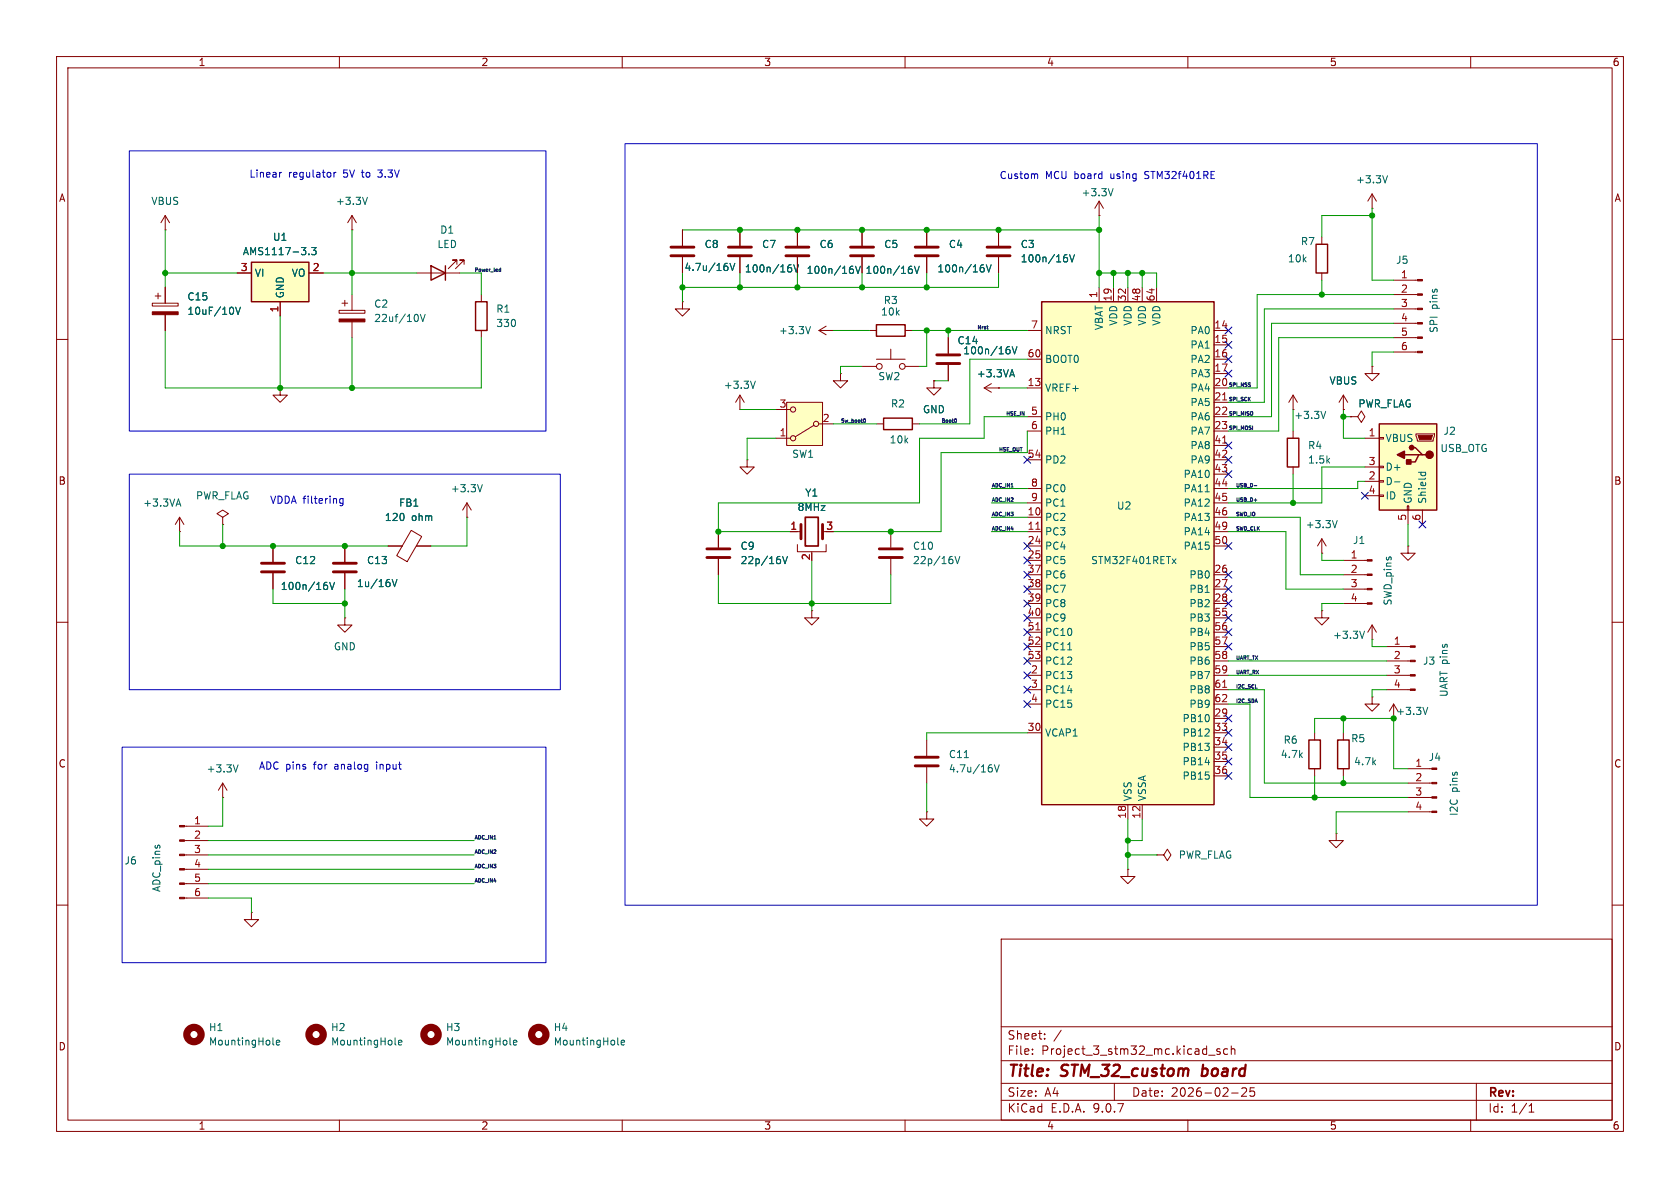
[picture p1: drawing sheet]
<svg xmlns="http://www.w3.org/2000/svg" width="297mm" height="210mm" viewBox="0 0 297 210" stroke-linecap="round" stroke-linejoin="round" font-family="sans-serif">
<g fill="none" stroke="#840000" stroke-width=".18">
<path d="M10 10h277v190h-277zM12 12h273v186h-273zM60 10v2M110 10v2M160 10v2M210 10v2M260 10v2M120.6 40.6v2.8M120.6 45.5v2.8M141 40.6v2.8M141 45.5v2.8M233.7 41.9v1.3"/>
<path d="M233.7 48.3v1.2M10 60h2M49.5 68.6v1.3h1.3l-1.3 1.2-1.2-1.2h1.2M49.5 68.6h.1M130.8 72.4h.1M130.8 69.9l-.8 1.2M130.8 69.9l.8 1.2M130.8 69.9v2.5M228.6 69.9l-.8 1.2M228.6 69.9l.8 1.2M228.6 69.9v2.5M285 60h2"/>
<path d="M31.7 94h.1M31.7 91.4l-.7 1.3M31.7 91.4l.8 1.3M31.7 91.4v2.6M39.4 91.4l1-.6-1-.6-1 .6 1 .6v1.3M39.4 92.7h.1M132.1 81.3v1.3h1.2l-1.2 1.2-1.3-1.2h1.3M132.1 81.3h.1M10 110h2M61 109.2v1.3h1.2l-1.2 1.3-1.3-1.3h1.3M61 109.2h.1M285 110h2"/>
<path d="M248.9 135.9h4.2M248.9 138.4h4.2M204.5 151.1h1.2l.7-1 .6 1-.6 1-.7-1M204.5 151.1h.1M248.9 141h4.2M248.9 143.5h4.2M10 160h2M177 166h108v32h-108zM285 160h2M60 198v2M110 198v2M160 198v2"/>
<path d="M177 194.5h108M177 191.5h108M177 187.5h108M177 181.5h108M182.5 186.3v.1M182.5 185.5v.1M184.7 183.6v.1M184.7 182.8v.1M187.6 182.1l-1.3 2M197 191.5v3M210 198v2M213.7 186.5h1.1"/>
<path d="M215.7 185.5l-.4-.1-.2 .2 .1 .2 .5 .2v.3h-.6M217 185.5l-.4-.1-.3 .3v.4l.2 .2h.5M217.7 185.5l.2-.1 .3 .1 .1 .9M217.7 184.9v1.5M217.7 193.2h1.2M219.5 192.4l.6-.1 .2 .1 .1 .3-.9 1.1h.9M221.7 192.3h-.7v.7l.2-.1h.5l.1 .3-.1 .5-.2 .1-.5-.1M260 198v2M261 191.5v6.5M270.3 196.6h.9M270.3 195.5l.4-.4v1.5"/>
</g>
<path d="M212.5 190.1l.1 .1M212.7 188.2l-.3 2" fill="none" stroke="#840000" stroke-width=".4"/>
<path d="M128.6 47.1l.1 .2-.1 .5M129.1 46.6l.4 1.2 .4-1.2M150.5 47.1h.3M150.6 47.5l.3 .3v.3l-.3 .2M151.3 47.1l.4 1.2 .4-1.2M133.5 67.4l-.4 1.3M234.4 72.7l-.5 1.3M31.2 89.1h.6M31.5 88.2l.5 1.3M69.8 184.5l.2 .2M70.4 184.3l.6-.1v-.3h-.4l-.2 .2 .1 .6h.5" fill="none" stroke="#006464" stroke-width=".18"/>
<path d="M118.6 43.7h4.1M118.6 45.2h4.1M138.9 43.7h4.1M138.9 45.2h4.1" fill="none" stroke="#840000" stroke-width=".51"/>
<path d="M232.7 43.2h2v5.1h-2z" fill="none" stroke="#840000" stroke-width=".25"/>
<g fill="#840000" stroke="#840000" stroke-width=".18">
<path d="M253.1 135.8h.9v.2h-.9z"/>
<path d="M253.1 138.3h.9v.3h-.9z"/>
<path d="M253.1 140.8h.9v.3h-.9z"/>
<path d="M253.1 143.4h.9v.2h-.9z"/>
</g>
<circle cx="55.9" cy="182.9" r="1.27" fill="none" stroke="#840000" stroke-width="1.3"/>
<path d="M184.1 53.3h30.5v88.9h-30.5z" fill="#ffffc2"/>
<path d="M184.1 53.3h30.5v88.9h-30.5zM231.4 130.8h2v5.1h-2zM236.5 130.8h2v5.1h-2z" fill="none" stroke="#840000" stroke-width=".25"/>
<g fill="none" stroke="#840000" stroke-width=".18">
<path d="M26.9 53.6h4.6v.5h-4.6zM27.4 52.3h1M27.9 51.8v1M29.2 50.8v2.8M29.2 55.6v2.8M181.6 58.4h2.5M194.3 50.8v2.5M196.8 50.8v2.5M199.4 50.8v2.5M201.9 50.8v2.5M204.5 50.8v2.5M214.6 58.4h2.6"/>
<path d="M181.6 63.5h2.5M181.6 68.6h2.5M181.6 73.7h2.5M181.6 76.2h2.5M214.6 63.5h2.6M214.6 68.6h2.6M214.6 73.7h2.6M214.6 76.2h2.6M214.6 61h2.6M214.6 66h2.6M214.6 71.1h2.6M214.6 78.7h2.6"/>
<path d="M181.6 81.3h2.5M181.6 86.4h2.5M181.6 88.9h2.5M181.6 91.4h2.5M181.6 94h2.5M181.6 96.5h2.5M181.6 99.1h2.5M214.6 81.3h2.6M214.6 86.4h2.6M214.6 88.9h2.6M214.6 91.4h2.6M214.6 94h2.6"/>
<path d="M214.6 96.5h2.6M214.6 83.8h2.6M181.6 101.6h2.5M181.6 104.1h2.5M181.6 106.7h2.5M181.6 109.2h2.5M181.6 111.8h2.5M181.6 114.3h2.5M181.6 116.8h2.5M181.6 119.4h2.5M214.6 101.6h2.6M214.6 104.1h2.6"/>
<path d="M214.6 106.7h2.6M214.6 109.2h2.6M214.6 111.8h2.6M214.6 114.3h2.6M214.6 116.8h2.6M214.6 119.4h2.6M181.6 121.9h2.5M181.6 124.5h2.5M181.6 129.5h2.5M214.6 121.9h2.6M214.6 124.5h2.6M214.6 129.5h2.6"/>
<path d="M214.6 127h2.6M214.6 132.1h2.6M214.6 134.6h2.6M214.6 137.2h2.6M232.4 129.5v1.3M232.4 135.9v1.3M237.5 129.5v1.3M237.5 135.9v1.3M246.4 124.5l-.8 1.2M246.4 124.5l.7 1.2M246.4 124.5v2.5M199.4 142.2v2.6"/>
<path d="M201.9 142.2v2.6M236.2 147.3v1.3h1.3l-1.3 1.3-1.3-1.3h1.3M236.2 147.3h.1"/>
</g>
<path d="M216.1 70.7h.8M216.1 78.3h.8M183.1 93.6h.7M183.1 111.3h.7M216.1 121.5h.8" fill="none" stroke="#a90000" stroke-width=".18"/>
<path d="M41.2 54.5v.8M41.7 54.3l.4 1.3 .4-1.3M207.2 98.8l.7 .8M207.9 98.8l-.7 .8M213.1 86.9h.7M188.7 114.9h.8M252.4 125l-.4 1.3" fill="none" stroke="#006464" stroke-width=".18"/>
<path d="M26.9 55.1h4.6v.5h-4.6z" fill="#840000" stroke="#840000" stroke-width=".18"/>
<path d="M44.4 46.4h10.2v6.9h-10.2z" fill="#ffffc2"/>
<path d="M44.4 46.4h10.2v6.9h-10.2zM76.2 47l2.5 1.3-2.5 1.2zM78.7 47v2.5M84.1 53.3h2v5.1h-2zM154.9 57.4h5.1v2h-5.1zM227.6 77.5h2v5.1h-2z" fill="none" stroke="#840000" stroke-width=".25"/>
<g fill="none" stroke="#840000" stroke-width=".18">
<path d="M29.2 38.1l-.8 1.3M29.2 38.1l.8 1.3M29.2 38.1v2.5M62.2 38.1l-.7 1.3M62.2 38.1l.8 1.3M62.2 38.1v2.5M194.3 38.1h.1M194.3 35.6l-.8 1.2M194.3 35.6l.8 1.2M194.3 35.6v2.5M242.6 36.8h.1M242.6 34.3v2.5"/>
<path d="M242.6 34.3l-.8 1.3M242.6 34.3l.7 1.3M29.2 40.6h.1M41.9 48.3h2.5M49.5 53.3v2.6M54.6 48.3h2.5M59.9 54.9h4.6v.5h-4.6zM60.5 53.6h1M61 53.1v1M62.2 40.6h.1M62.2 52.1v2.8M62.2 56.9v2.8"/>
<path d="M73.7 48.3h7.6M80.8 46.7v-.7h-.8h.8l-1.6 1.5M82 46.7v-.7h-.7h.7l-1.5 1.5M85.1 52.1v1.2M85.1 58.4v1.3M120.6 53.3v1.3h1.3l-1.3 1.3-1.2-1.3h1.2M120.6 53.3h.1M130.8 40.6v2.8M130.8 45.5v2.8M144.8 58.4h2.5M144.8 58.4l1.2 .8M146 57.7l-1.2 .7"/>
<path d="M147.3 58.4h.1M152.4 40.6v2.8M152.4 45.5v2.8M153.7 58.4h1.2M160 58.4h1.3M163.8 40.6v2.8M163.8 45.5v2.8M167.6 59.7v2.8M176.5 40.6v2.8M176.5 45.5v2.8M246.4 49.5h4.2M246.4 52.1h4.2"/>
<path d="M246.4 54.6h4.2M246.4 57.2h4.2M246.4 59.7h4.2M148.6 66v1.3h1.3l-1.3 1.3-1.3-1.3h1.3M148.6 66h.1M152.4 64.8h2.5M154.9 63.5h5.1M157.5 61.7v1.8M160 64.8h2.6M165.1 67.3v1.3h1.3l-1.3 1.3-1.3-1.3h1.3M165.1 67.3h.1M167.6 64.5v2.8"/>
<path d="M174 68.6l1.3 .7M174 68.6h2.5M175.3 67.8l-1.3 .8M176.5 68.6h.1M228.6 76.2v1.3M237.5 72.4h.1M237.5 69.9l-.8 1.2M237.5 69.9l.8 1.2M237.5 69.9v2.5M238.8 73.7h1.2l.7-1.1 .6 1.1-.6 1-.7-1M238.8 73.7h.1M242.6 64.8v1.2h1.2l-1.2 1.3-1.3-1.3h1.3"/>
<path d="M242.6 64.8h.1M246.4 62.2h4.2M48.3 96.5v2.8M61 96.5v2.8M68.6 96.5h2.5M72.7 93.8l1.8 1-2.5 4.5-1.9-1.1zM73.6 96.5h2.6M82.5 91.4h.1M82.5 88.9l-.7 1.3M82.5 88.9l.8 1.3M82.5 88.9v2.5M127 94v2.8"/>
<path d="M127 98.8v2.8M139.7 94h1.9M141 96.3v1.2h5v-1.2M143.5 97.5v.3M145.4 94h.6M157.5 94v2.8M157.5 98.8v2.8M228.6 82.6v1.2M233.7 97.8h.1M233.7 95.3l-.8 1.2M233.7 95.3l.7 1.2M233.7 95.3v2.5"/>
<path d="M237.5 99.1h4.2M248.9 96.5v1.3h1.3l-1.3 1.3-1.3-1.3h1.3M248.9 96.5h.1M48.3 101.3v2.8M61 101.3v2.8M143.5 108v1.2h1.3l-1.3 1.3-1.3-1.3h1.3M143.5 108h.1M233.7 108v1.2h1.2l-1.2 1.3-1.3-1.3h1.3M233.7 108h.1M237.5 101.6h4.2M237.5 104.1h4.2M237.5 106.7h4.2"/>
<path d="M242.6 113h.1M242.6 110.5l-.8 1.3M242.6 110.5l.7 1.3M242.6 110.5v2.5M245.1 114.3h4.2M245.1 116.8h4.2M245.1 119.4h4.2M39.4 138.4l-.8 1.3M39.4 138.4l.7 1.3M39.4 138.4v2.6M163.8 130.8v2.8M163.8 135.6v2.8"/>
<path d="M242.6 123.2v1.3h1.2l-1.2 1.2-1.3-1.2h1.3M242.6 123.2h.1M245.1 121.9h4.2M32.6 146.1h4.2M32.6 148.6h4.2M32.6 151.1h4.2M32.6 153.7h4.2M32.6 156.2h4.2M32.6 158.8h4.2M39.4 141h.1M163.8 143.5v1.3h1.3l-1.3 1.3-1.2-1.3h1.2M163.8 143.5h.1"/>
<path d="M199.4 153.7v1.2h1.3l-1.3 1.3-1.3-1.3h1.3M199.4 153.7h.1M44.4 161.3v1.3h1.3l-1.3 1.2-1.2-1.2h1.2M44.4 161.3h.1"/>
<circle cx="155.4" cy="64.8" r=".51"/>
<circle cx="159.5" cy="64.8" r=".51"/>
</g>
<g fill="none" stroke="#006464" stroke-width=".18">
<path d="M65 34.9l-.5 1.2M196.8 33.3l-.4 1.3M245.3 31.1l-.4 1.2M54.6 44.9v.1M55.1 43.8h.8l-.4 .4 .3 .2v.5l-.2 .1-.5-.1M73.7 55.6a.79 .79 0 0 1 0 1.2M74.3 55.6l.4 1.2 .5-1.2M139.6 46.8h.2M139.7 47.3l.3 .2v.3l-.3 .3M140.3 46.8l.5 1.3 .4-1.3M143.3 57.7l-.4 1.3M160.9 47.1h.3"/>
<path d="M161.1 47.5l.2 .3v.3l-.2 .2M161.7 47.1l.4 1.2 .4-1.2M173.6 46.8h.3M173.8 47.3l.2 .2v.3l-.2 .3M174.4 46.8l.4 1.3 .4-1.3M188.4 45h.2M188.5 45.5l.2 .3v.3l-.2 .2M189.1 45l.4 1.3 .4-1.3M178.2 61.3h.3M178.3 61.8l.3 .2v.3l-.3 .3M178.6 66.3h.6M178.9 65.3l.4 1.3"/>
<path d="M178.9 61.3l.5 1.3 .4-1.3M85.3 85.7l-.5 1.2M137.9 99v.5M138.4 98.4l.4 1.2 .4-1.2M168.4 99v.5M168.8 98.4l.5 1.2 .4-1.2M236.4 92l-.4 1.3M57.6 102.9h.2M57.7 103.4l.2 .3v.3l-.2 .2M58.3 102.9l.4 1.3 .4-1.3M69.3 102.4l.5 1.3 .4-1.3M241.2 111.6l-.4 1.2"/>
<path d="M42.1 135.2l-.4 1.3M170.5 133.9h.7M175.3 135.7l.1 .2-.1 .5M175.8 135.2l.4 1.3 .4-1.3M48.2 184.5l.2 .2M48.9 184.3l.6-.1-.1-.3h-.4l-.1 .2v.6h.5M90.2 184.5l.1 .2M90.8 184.3l.6-.1-.1-.3h-.4l-.1 .2v.6h.5M109.2 184.5l.2 .2M109.8 184.3l.6-.1v-.3h-.4l-.2 .2 .1 .6h.5"/>
</g>
<g fill="#840000" stroke="#840000" stroke-width=".18">
<path d="M249.3 114.2h.9v.2h-.9z"/>
<path d="M249.3 116.7h.9v.3h-.9z"/>
<path d="M249.3 119.3h.9v.2h-.9z"/>
<path d="M249.3 121.8h.9v.2h-.9z"/>
<path d="M31.7 145.9h.9v.3h-.9z"/>
<path d="M31.7 148.5h.9v.2h-.9z"/>
<path d="M31.7 151h.9v.3h-.9z"/>
<path d="M31.7 153.5h.9v.3h-.9z"/>
<path d="M31.7 156.1h.9v.2h-.9z"/>
<path d="M31.7 158.6h.9v.3h-.9z"/>
<path d="M59.9 56.4h4.6v.5h-4.6z"/>
<path d="M241.7 98.9h.9v.3h-.9z"/>
<path d="M241.7 101.5h.9v.2h-.9z"/>
<path d="M241.7 104h.9v.3h-.9z"/>
<path d="M241.7 106.6h.9v.2h-.9z"/>
<path d="M250.6 49.4h.9v.3h-.9z"/>
<path d="M250.6 51.9h.9v.3h-.9z"/>
<path d="M250.6 54.5h.9v.2h-.9z"/>
<path d="M250.6 57h.9v.3h-.9z"/>
<path d="M250.6 59.6h.9v.2h-.9z"/>
<path d="M250.6 62.1h.9v.3h-.9z"/>
</g>
<g fill="none" stroke="#840000" stroke-width=".51">
<path d="M128.8 43.7h4M128.8 45.2h4M150.4 43.7h4M150.4 45.2h4M161.8 43.7h4.1M161.8 45.2h4.1M174.5 43.7h4.1M174.5 45.2h4.1M165.6 62.7h4.1M165.6 64.3h4.1M46.2 99.6h4.1M58.9 99.6h4.1"/>
<path d="M125 97h4M125 98.6h4M141.6 92.7v2.6M145.4 92.7v2.6M155.4 97h4.1M155.4 98.6h4.1M46.2 101.1h4.1M58.9 101.1h4.1M161.8 133.9h4.1M161.8 135.4h4.1"/>
</g>
<g fill="none" stroke="#840000" stroke-width="1.3">
<circle cx="34.3" cy="182.9" r="1.27"/>
<circle cx="76.2" cy="182.9" r="1.27"/>
<circle cx="95.2" cy="182.9" r="1.27"/>
</g>
<path d="M142.4 91.4h2.3v5.1h-2.3z" fill="none" stroke="#840000" stroke-width=".3"/>
<path d="M243.8 74.9h10.2v15.3h-10.2z" fill="#ffffc2"/>
<path d="M243.8 74.9h10.2v15.3h-10.2zM249.6 79.1h.6l1.3 1.3h.6M248.3 80.4h2.5M251.5 80.4h-.7l-.6 1.3h-1.3" fill="none" stroke="#840000" stroke-width=".25"/>
<path d="M241.3 77.5h2.5M243.8 77.3h.8v.3h-.8zM250.3 76.7h3.3v.3l-.2 1h-2.8zM241.3 82.6h2.5M241.3 85.1h2.5M241.3 87.6h2.5M243.8 82.4h.8v.3h-.8zM243.8 85h.8v.2h-.8zM243.8 87.5h.8v.3h-.8zM248.8 89.4h.2v.8h-.2zM248.9 90.2v2.5M251.5 90.2v2.5" fill="none" stroke="#840000" stroke-width=".18"/>
<path d="M250.7 77h2.5l-.2 .7h-2z" fill="#840000" stroke="#840000" stroke-width=".18"/>
<g fill="#840000" stroke="#840000" stroke-width=".25">
<path d="M248.7 81.3h.7v.7h-.7z"/>
<path d="M247 80.4l1.3-.6v1.2z"/>
<circle cx="252.7" cy="80.4" r=".63"/>
<circle cx="249.6" cy="79.1" r=".38"/>
</g>
<path d="M246.5 85.2h1M250.8 83.5h1.2M251.3 83.5l-.1 .4M252 83.5v.4" fill="none" stroke="#006464" stroke-width=".18"/>
<path d="M139.1 71.1h6.3v7.6h-6.3z" fill="#ffffc2"/>
<g fill="none" stroke="#840000" stroke-width=".18">
<path d="M29.2 50.8v2.8M29.2 55.6v2.8M41.9 48.3h2.5M49.5 53.3v2.6M54.6 48.3h2.5M120.6 40.6v2.8M120.6 45.5v2.8M130.8 40.6v2.8M130.8 45.5v2.8M141 40.6v2.8M141 45.5v2.8M152.4 40.6v2.8"/>
<path d="M152.4 45.5v2.8M163.8 40.6v2.8M163.8 45.5v2.8M167.6 59.7v2.8M176.5 40.6v2.8M176.5 45.5v2.8M137.2 77.5h2.5M137.2 72.4h2.5M139.1 71.1h6.3v7.6h-6.3zM143.9 75.2l-3.3 2M144.8 74.9h2.5M154.9 74.9h1.3"/>
<path d="M161.3 74.9h1.3M165.1 67.3h.1M167.6 64.5v2.8M176.5 68.6h.1M237.5 72.4h.1M238.8 73.7h.1M48.3 96.5v2.8M61 96.5v2.8M68.6 96.5h2.5M73.7 96.5h2.5M127 94v2.8M127 98.8v2.8"/>
<path d="M139.7 94h1.3M48.3 101.3v2.8M61 101.3v2.8"/>
<circle cx="140.2" cy="77.5" r=".46"/>
<circle cx="140.2" cy="72.4" r=".46"/>
<circle cx="144.3" cy="74.9" r=".46"/>
</g>
<path d="M156.2 73.9h5.1v2h-5.1z" fill="none" stroke="#840000" stroke-width=".25"/>
<path d="M88.2 47.9l.1 .1M88.3 48h.2M88.5 47.4v.6M88.5 47.6h-.3M174.5 57.7h.2M174.6 58.1l.1 .1M152.7 74.1l.1-.1a.31 .31 0 0 1 .2 .4 .31 .31 0 0 1-.3 .2M168.9 74l.2 .3-.2 .4M221.7 88.4h.5M221.7 85.9h.5" fill="none" stroke="#0f0f0f" stroke-width=".18"/>
<g fill="none" stroke="#009600" stroke-width=".18">
<path d="M194.3 38.1v12.7M242.6 38.1h-8.9v3.8M242.6 36.8v12.7h3.8M29.2 48.3h12.7M29.2 58.4v10.2h55.9v-8.9M29.2 40.6v10.2M49.5 55.9v12.7M57.1 48.3h16.6M62.2 40.6v11.5M62.2 59.7v8.9M81.3 48.3h3.8v3.8M120.6 40.6h73.7"/>
<path d="M120.6 48.3v5M130.8 48.3v2.5M141 48.3v2.5M147.3 58.4h6.4M152.4 48.3v2.5M161.3 58.4h20.3M163.8 48.3v2.5M163.8 58.4v6.4h-1.2M167.6 58.4v1.3M176.5 48.3v2.5h-55.9M194.3 48.3h10.2v2.5M196.8 48.3v2.5"/>
<path d="M199.4 48.3v2.5M201.9 48.3v2.5M233.7 49.5v2.6M246.4 52.1h-24.2v16.5h-5M246.4 57.2h-21.6v16.5h-7.6M246.4 59.7h-20.3v16.5h-8.9M246.4 54.6h-22.9v16.5h-6.3M130.8 72.4h6.4M137.2 77.5h-5.1v3.8M147.3 74.9h7.6M152.4 64.8h-3.8v1.2M165.1 67.3h2.5"/>
<path d="M176.5 68.6h5.1M181.6 73.7h-7.6v3.8h-11.4v11.4h-35.6v5.1h12.7M181.6 76.2v3.8h-15.2v14h-19.1M181.6 63.5h-10.2v11.4h-8.8M228.6 72.4v3.8M237.5 73.7h1.3M237.5 72.4v5.1h3.8M246.4 62.2h-3.8v2.6M31.7 94v2.5h36.9M39.4 92.7v3.8M82.5 91.4v5.1h-6.3M143.5 99.1v8.9"/>
<path d="M175.3 94h6.3M175.3 88.9h6.3M175.3 86.4h6.3M175.3 91.4h6.3M217.2 94h10.1v10.1h10.2M217.2 91.4h12.7v10.2h7.6M228.6 83.8v5.1M233.7 97.8v1.3h3.8M241.3 82.6h-7.6v6.3h-16.5M241.3 85.1h-1.3v1.3h-22.8M248.9 92.7v3.8M48.3 104.1v2.6h12.7"/>
<path d="M61 104.1v5.1M127 101.6v5.1h30.5v-5.1M217.2 119.4h27.9M217.2 116.8h27.9M237.5 106.7h-3.8v1.3M242.6 113v1.3h2.5M163.8 138.4v5.1M181.6 129.5h-17.8v1.3M217.2 124.5h3.8v16.5h27.9M217.2 121.9h6.3v16.5h25.4M232.4 129.5v-2.5h14v8.9h2.5M232.4 137.2v3.8"/>
<path d="M237.5 127v2.5M237.5 137.2v1.2M245.1 121.9h-2.5v1.3M36.8 151.1h47M36.8 148.6h47M36.8 153.7h47M36.8 158.8h7.6v2.5M36.8 156.2h47M39.4 141v5.1h-2.6M199.4 144.8v8.9M199.4 151.1h5.1M201.9 144.8v3.8h-2.5"/>
<path d="M248.9 143.5h-12.7v3.8"/>
</g>
<g fill="none" stroke="#000084" stroke-width=".18">
<path d="M216.6 57.8l1.2 1.2M217.8 57.8l-1.2 1.2M216.6 65.4l1.2 1.2M216.6 60.4l1.2 1.2M216.6 78.1l1.2 1.2M216.6 62.9l1.2 1.2M217.8 65.4l-1.2 1.2M217.8 60.4l-1.2 1.2M217.8 78.1l-1.2 1.2M217.8 62.9l-1.2 1.2M181 80.7l1.2 1.2M181 98.5l1.2 1.2"/>
<path d="M181 95.9l1.2 1.2M182.2 95.9l-1.2 1.2M182.2 80.7l-1.2 1.2M182.2 98.5l-1.2 1.2M216.6 80.7l1.2 1.2M216.6 83.2l1.2 1.2M216.6 95.9l1.2 1.2M217.8 80.7l-1.2 1.2M217.8 83.2l-1.2 1.2M217.8 95.9l-1.2 1.2M240.7 87l1.2 1.2M241.9 87l-1.2 1.2"/>
<path d="M250.9 92.1l1.2 1.2M252.1 92.1l-1.2 1.2M181 113.7l1.2 1.2M181 111.2l1.2 1.2M181 108.6l1.2 1.2M181 118.8l1.2 1.2M181 106.1l1.2 1.2M181 101l1.2 1.2M181 116.2l1.2 1.2M181 103.5l1.2 1.2M182.2 116.2l-1.2 1.2M182.2 113.7l-1.2 1.2"/>
<path d="M182.2 111.2l-1.2 1.2M182.2 108.6l-1.2 1.2M182.2 118.8l-1.2 1.2M182.2 106.1l-1.2 1.2M182.2 101l-1.2 1.2M182.2 103.5l-1.2 1.2M216.6 113.7l1.2 1.2M216.6 111.2l1.2 1.2M216.6 101l1.2 1.2M216.6 108.6l1.2 1.2M216.6 103.5l1.2 1.2M216.6 106.1l1.2 1.2"/>
<path d="M217.8 113.7l-1.2 1.2M217.8 111.2l-1.2 1.2M217.8 101l-1.2 1.2M217.8 108.6l-1.2 1.2M217.8 103.5l-1.2 1.2M217.8 106.1l-1.2 1.2M181 121.3l1.2 1.2M181 123.9l1.2 1.2M182.2 121.3l-1.2 1.2M182.2 123.9l-1.2 1.2M216.6 134l1.2 1.2M216.6 136.6l1.2 1.2"/>
<path d="M216.6 131.5l1.2 1.2M216.6 128.9l1.2 1.2M216.6 126.4l1.2 1.2M217.8 126.4l-1.2 1.2M217.8 134l-1.2 1.2M217.8 136.6l-1.2 1.2M217.8 131.5l-1.2 1.2M217.8 128.9l-1.2 1.2"/>
</g>
<path d="M22.9 26.7h73.6v49.5h-73.6zM49.8 30.5l-.3 .1M59 30.5v.8M59.4 30.5l-.4 .2M110.5 25.4h161.3v134.6h-161.3zM183.1 30.7l.3 .2v.7M22.9 83.8h76.2v38.1h-76.2zM60.6 88.1v1.1l-.2 .2-.3-.1M60.6 88.2l-.3-.1-.3 .3 .2 .5h.4M21.6 132.1h74.9v38.1h-74.9z" fill="none" stroke="#0000c2" stroke-width=".18"/>
<g fill="none" stroke="#006464" stroke-width=".18">
<path d="M41.2 54.5v.8M41.7 54.3l.4 1.3 .4-1.3M54.6 44.9v.1M55.1 43.8h.8l-.4 .4 .3 .2v.5l-.2 .1-.5-.1M128.6 47.1l.1 .2-.1 .5M129.1 46.6l.4 1.2 .4-1.2M139.6 46.8h.2M139.7 47.3l.3 .2v.3l-.3 .3M140.3 46.8l.5 1.3 .4-1.3M150.5 47.1h.3M150.6 47.5l.3 .3v.3l-.3 .2M151.3 47.1l.4 1.2 .4-1.2"/>
<path d="M160.9 47.1h.3M161.1 47.5l.2 .3v.3l-.2 .2M161.7 47.1l.4 1.2 .4-1.2M173.6 46.8h.3M173.8 47.3l.2 .2v.3l-.2 .3M174.4 46.8l.4 1.3 .4-1.3M188.4 45h.2M188.5 45.5l.2 .3v.3l-.2 .2M189.1 45l.4 1.3 .4-1.3M178.2 61.3h.3M178.3 61.8l.3 .2v.3l-.3 .3M178.6 66.3h.6"/>
<path d="M178.9 65.3l.4 1.3M178.9 61.3l.5 1.3 .4-1.3M137.9 99v.5M138.4 98.4l.4 1.2 .4-1.2M57.6 102.9h.2M57.7 103.4l.2 .3v.3l-.2 .2M58.3 102.9l.4 1.3 .4-1.3M69.3 102.4l.5 1.3 .4-1.3"/>
</g>
<g fill="#009600" stroke="#009600" stroke-width=".18">
<circle cx="39.4" cy="96.5" r=".46"/>
<circle cx="130.8" cy="50.8" r=".46"/>
<circle cx="143.5" cy="106.7" r=".46"/>
<circle cx="127" cy="94" r=".46"/>
<circle cx="62.2" cy="48.3" r=".46"/>
<circle cx="62.2" cy="68.6" r=".46"/>
<circle cx="49.5" cy="68.6" r=".46"/>
<circle cx="29.2" cy="48.3" r=".46"/>
<circle cx="61" cy="106.7" r=".46"/>
<circle cx="48.3" cy="96.5" r=".46"/>
<circle cx="61" cy="96.5" r=".46"/>
<circle cx="130.8" cy="40.6" r=".46"/>
<circle cx="163.8" cy="40.6" r=".46"/>
<circle cx="163.8" cy="50.8" r=".46"/>
<circle cx="163.8" cy="58.4" r=".46"/>
<circle cx="152.4" cy="50.8" r=".46"/>
<circle cx="120.6" cy="50.8" r=".46"/>
<circle cx="141" cy="40.6" r=".46"/>
<circle cx="141" cy="50.8" r=".46"/>
<circle cx="152.4" cy="40.6" r=".46"/>
<circle cx="242.6" cy="38.1" r=".46"/>
<circle cx="233.7" cy="52.1" r=".46"/>
<circle cx="201.9" cy="48.3" r=".46"/>
<circle cx="199.4" cy="48.3" r=".46"/>
<circle cx="157.5" cy="94" r=".46"/>
<circle cx="228.6" cy="88.9" r=".46"/>
<circle cx="237.5" cy="73.7" r=".46"/>
<circle cx="199.4" cy="151.1" r=".46"/>
<circle cx="199.4" cy="148.6" r=".46"/>
<circle cx="246.4" cy="127" r=".46"/>
<circle cx="237.5" cy="127" r=".46"/>
<circle cx="232.4" cy="141" r=".46"/>
<circle cx="237.5" cy="138.4" r=".46"/>
<circle cx="196.8" cy="48.3" r=".46"/>
<circle cx="194.3" cy="40.6" r=".46"/>
<circle cx="167.6" cy="58.4" r=".46"/>
<circle cx="176.5" cy="40.6" r=".46"/>
<circle cx="194.3" cy="48.3" r=".46"/>
</g>
<g font-size="2.8" fill="#840000">
<text x="178" y="190.9">Title:</text>
<text x="187.7" y="190.9">STM_32_custom</text>
<text x="213.3" y="190.9">board</text>
</g>
<g font-size="2.1" fill="#840000">
<text x="178" y="184">Sheet:</text>
<text x="178" y="186.7">File:</text>
<text x="184.1" y="186.7">Project_3_stm32_mc.kicad_sch</text>
<text x="178" y="196.9">KiCad</text>
<text x="178" y="194.1">Size:</text>
<text x="184.7" y="194.1">A4</text>
<text x="185.7" y="196.9">E.D.A.</text>
<text x="193.3" y="196.9">9.0.7</text>
<text x="200" y="194.1">Date:</text>
<text x="207" y="194.1">2026-02-25</text>
<text x="263" y="194.3">Rev:</text>
<text x="263" y="196.9">Id:</text>
<text x="267.1" y="196.9">1/1</text>
</g>
<g font-size="1.8" fill="#840000">
<text x="35" y="11.9">1</text>
<text x="85" y="11.9">2</text>
<text x="135" y="11.9">3</text>
<text x="185" y="11.9">4</text>
<text x="235" y="11.9">5</text>
<text x="285" y="11.9">6</text>
<text x="10.3" y="35.9">A</text>
<text x="285.3" y="35.9">A</text>
<text x="10.3" y="85.9">B</text>
<text x="285.3" y="85.9">B</text>
<text x="10.3" y="135.9">C</text>
<text x="285.3" y="135.9">C</text>
<text x="10.3" y="185.9">D</text>
<text x="285.3" y="185.9">D</text>
<text x="35" y="199.9">1</text>
<text x="85" y="199.9">2</text>
<text x="135" y="199.9">3</text>
<text x="185" y="199.9">4</text>
<text x="235" y="199.9">5</text>
<text x="285" y="199.9">6</text>
</g>
<g font-size="1.8" fill="#0000c2">
<text x="44" y="31.6">Linear</text>
<text x="51" y="31.6">regulator</text>
<text x="60.8" y="31.6">5V</text>
<text x="64.3" y="31.6">to</text>
<text x="67.3" y="31.6">3.3V</text>
<text x="176.6" y="31.9">Custom</text>
<text x="184.8" y="31.9">MCU board</text>
<text x="196.6" y="31.9">using</text>
<text x="202.8" y="31.9">STM32f401RE</text>
<text x="47.7" y="89.3">VDDA filtering</text>
<text x="45.7" y="136.2">ADC pins</text>
<text x="55.6" y="136.2">for</text>
<text x="59.4" y="136.2">analog</text>
<text x="67" y="136.2">input</text>
</g>
<g font-size="1.8" fill="#006464">
<text x="191.1" y="34.9">+3.3V</text>
<text x="239.6" y="32.6">+3.3V</text>
<text x="26.7" y="36.4">VBUS</text>
<text x="59.3" y="36.4">+3.3V</text>
<text x="77.7" y="41.5">D1</text>
<text x="42.8" y="45.3">AMS1117-3.3</text>
<text x="48.2" y="42.8">U1</text>
<text x="77.2" y="44">LED</text>
<text x="124.5" y="44">C8</text>
<text x="134.6" y="44">C7</text>
<text x="144.8" y="44">C6</text>
<text x="156.2" y="44">C5</text>
<text x="167.6" y="44">C4</text>
<text x="180.3" y="44">C3</text>
<text x="180.3" y="46.6">100n/16V</text>
<text x="227.6" y="46.6">10k</text>
<text x="229.9" y="43.5">R7</text>
<text x="246.7" y="46.8">J5</text>
<text x="33" y="53.3">C15</text>
<text x="45" y="49.1">VI</text>
<text x="50.4" y="52.8" transform="rotate(-90 50.4 52.8)">GND</text>
<text x="51.5" y="49.1">VO</text>
<text x="120.9" y="48.1">4.7u/16V</text>
<text x="131.6" y="48.4">100n/16V</text>
<text x="142.5" y="48.6">100n/16V</text>
<text x="152.9" y="48.6">100n/16V</text>
<text x="156.1" y="53.9">R3</text>
<text x="165.6" y="48.4">100n/16V</text>
<text x="33" y="55.9">10uF/10V</text>
<text x="66" y="54.6">C2</text>
<text x="66" y="57.1">22uf/10V</text>
<text x="87.6" y="55.5">R1</text>
<text x="87.6" y="58">330</text>
<text x="137.6" y="59.3">+3.3V</text>
<text x="155.7" y="56">10k</text>
<text x="184.7" y="59.3">NRST</text>
<text x="195.2" y="58.5" transform="rotate(-90 195.2 58.5)">VBAT</text>
<text x="197.7" y="57.7" transform="rotate(-90 197.7 57.7)">VDD</text>
<text x="200.3" y="57.7" transform="rotate(-90 200.3 57.7)">VDD</text>
<text x="202.8" y="57.7" transform="rotate(-90 202.8 57.7)">VDD</text>
<text x="205.3" y="57.7" transform="rotate(-90 205.3 57.7)">VDD</text>
<text x="210.4" y="59.3">PA0</text>
<text x="254.4" y="59" transform="rotate(-90 254.4 59)">SPI</text>
<text x="254.4" y="54.7" transform="rotate(-90 254.4 54.7)">pins</text>
<text x="169.2" y="61.1">C14</text>
<text x="170.2" y="62.8">100n/16V</text>
<text x="184.7" y="64.4">BOOT0</text>
<text x="210.4" y="61.8">PA1</text>
<text x="210.4" y="64.4">PA2</text>
<text x="127.9" y="68.9">+3.3V</text>
<text x="155.2" y="67.4">SW2</text>
<text x="172.6" y="66.9">+3.3VA</text>
<text x="184.7" y="69.4">VREF+</text>
<text x="210.4" y="66.9">PA3</text>
<text x="210.4" y="69.4">PA4</text>
<text x="210.4" y="72">PA5</text>
<text x="234.9" y="68.2">VBUS</text>
<text x="157.4" y="72.2">R2</text>
<text x="163.1" y="73.3">GND</text>
<text x="184.7" y="74.5">PH0</text>
<text x="184.7" y="77.1">PH1</text>
<text x="210.4" y="74.5">PA6</text>
<text x="210.4" y="77.1">PA7</text>
<text x="228.7" y="74.3">+3.3V</text>
<text x="240" y="72.2">PWR_FLAG</text>
<text x="255.1" y="77.1">J2</text>
<text x="139.9" y="81.1">SW1</text>
<text x="157.2" y="78.6">10k</text>
<text x="184.7" y="82.1">PD2</text>
<text x="210.4" y="79.6">PA8</text>
<text x="210.4" y="82.1">PA9</text>
<text x="231.1" y="79.6">R4</text>
<text x="231.1" y="82.1">1.5k</text>
<text x="244.9" y="78.3">VBUS</text>
<text x="244.9" y="83.4">D+</text>
<text x="254.6" y="80.1">USB_OTG</text>
<text x="25.2" y="89.8">+3.3VA</text>
<text x="34.6" y="88.5">PWR_FLAG</text>
<text x="70.5" y="89.8">FB1</text>
<text x="79.6" y="87.2">+3.3V</text>
<text x="142.3" y="88">Y1</text>
<text x="184.7" y="87.2">PC0</text>
<text x="184.7" y="89.8">PC1</text>
<text x="209.1" y="84.7">PA10</text>
<text x="209.1" y="87.2">PA11</text>
<text x="209.1" y="89.8">PA12</text>
<text x="244.9" y="86">D-</text>
<text x="244.9" y="88.5">ID</text>
<text x="249.8" y="89.2" transform="rotate(-90 249.8 89.2)">GND</text>
<text x="252.3" y="89.2" transform="rotate(-90 252.3 89.2)">Shield</text>
<text x="67.9" y="92.3">120</text>
<text x="72.7" y="92.3">ohm</text>
<text x="140.9" y="90.5">8MHz</text>
<text x="184.7" y="92.3">PC2</text>
<text x="184.7" y="94.8">PC3</text>
<text x="197.4" y="90.3">U2</text>
<text x="209.1" y="92.3">PA13</text>
<text x="209.1" y="94.8">PA14</text>
<text x="230.7" y="93.6">+3.3V</text>
<text x="52.1" y="99.9">C12</text>
<text x="64.8" y="99.9">C13</text>
<text x="130.8" y="97.4">C9</text>
<text x="130.8" y="99.9">22p/16V</text>
<text x="161.3" y="99.9">22p/16V</text>
<text x="161.3" y="97.4">C10</text>
<text x="184.7" y="97.4">PC4</text>
<text x="184.7" y="99.9">PC5</text>
<text x="192.8" y="99.9">STM32F401RETx</text>
<text x="209.1" y="97.4">PA15</text>
<text x="239.1" y="96.4">J1</text>
<text x="49.5" y="104.5">100n/16V</text>
<text x="63" y="104">1u/16V</text>
<text x="184.7" y="102.5">PC6</text>
<text x="184.7" y="105">PC7</text>
<text x="184.7" y="107.5">PC8</text>
<text x="210.2" y="102.5">PB0</text>
<text x="210.2" y="105">PB1</text>
<text x="210.2" y="107.5">PB2</text>
<text x="246.2" y="107.1" transform="rotate(-90 246.2 107.1)">SWD_pins</text>
<text x="184.7" y="110.1">PC9</text>
<text x="184.7" y="112.6">PC10</text>
<text x="210.2" y="110.1">PB3</text>
<text x="210.2" y="112.6">PB4</text>
<text x="235.6" y="113.1">+3.3V</text>
<text x="58.9" y="115.2">GND</text>
<text x="184.7" y="115.2">PC11</text>
<text x="184.7" y="117.7">PC12</text>
<text x="210.2" y="115.2">PB5</text>
<text x="210.2" y="117.7">PB6</text>
<text x="251.5" y="117.7">J3</text>
<text x="184.7" y="120.2">PC13</text>
<text x="184.7" y="122.8">PC14</text>
<text x="184.7" y="125.3">PC15</text>
<text x="210.2" y="120.2">PB7</text>
<text x="210.2" y="122.8">PB8</text>
<text x="210.2" y="125.3">PB9</text>
<text x="256.1" y="123.3" transform="rotate(-90 256.1 123.3)">UART pins</text>
<text x="184.7" y="130.4">VCAP1</text>
<text x="209" y="127.9">PB10</text>
<text x="209" y="130.4">PB12</text>
<text x="226.8" y="131.7">R6</text>
<text x="238.8" y="131.4">R5</text>
<text x="246.7" y="126.6">+3.3V</text>
<text x="36.4" y="136.8">+3.3V</text>
<text x="167.6" y="136.8">4.7u/16V</text>
<text x="167.6" y="134.2">C11</text>
<text x="209" y="132.9">PB13</text>
<text x="209" y="135.5">PB14</text>
<text x="226.3" y="134.2">4.7k</text>
<text x="239.3" y="135.5">4.7k</text>
<text x="252.5" y="134.7">J4</text>
<text x="200.3" y="141.7" transform="rotate(-90 200.3 141.7)">VSS</text>
<text x="202.8" y="141.7" transform="rotate(-90 202.8 141.7)">VSSA</text>
<text x="209" y="138">PB15</text>
<text x="257.9" y="140.1" transform="rotate(-90 257.9 140.1)">pins</text>
<text x="257.9" y="144.3" transform="rotate(-90 257.9 144.3)">I2C</text>
<text x="21.9" y="153">J6</text>
<text x="208.3" y="152">PWR_FLAG</text>
<text x="28.5" y="157.8" transform="rotate(-90 28.5 157.8)">ADC_pins</text>
<text x="36.8" y="182.5">H1</text>
<text x="36.8" y="185">MountingHole</text>
<text x="58.4" y="182.5">H2</text>
<text x="58.4" y="185">MountingHole</text>
<text x="78.7" y="182.5">H3</text>
<text x="78.7" y="185">MountingHole</text>
<text x="97.8" y="182.5">H4</text>
<text x="97.8" y="185">MountingHole</text>
</g>
<g font-size="1.8" fill="#a90000">
<text x="42.5" y="48">3</text>
<text x="55.2" y="48">2</text>
<text x="194.1" y="52.8" transform="rotate(-90 194.1 52.8)">1</text>
<text x="196.6" y="53.4" transform="rotate(-90 196.6 53.4)">19</text>
<text x="199.1" y="53.4" transform="rotate(-90 199.1 53.4)">32</text>
<text x="201.7" y="53.4" transform="rotate(-90 201.7 53.4)">48</text>
<text x="204.2" y="53.4" transform="rotate(-90 204.2 53.4)">64</text>
<text x="247.6" y="49.3">1</text>
<text x="247.6" y="51.8">2</text>
<text x="49.3" y="55.3" transform="rotate(-90 49.3 55.3)">1</text>
<text x="182.2" y="58.2">7</text>
<text x="214.6" y="58.2">14</text>
<text x="247.6" y="54.4">3</text>
<text x="247.6" y="56.9">4</text>
<text x="247.6" y="59.4">5</text>
<text x="181.6" y="63.2">60</text>
<text x="214.6" y="60.7">15</text>
<text x="214.6" y="63.2">16</text>
<text x="214.6" y="65.8">17</text>
<text x="247.6" y="62">6</text>
<text x="181.6" y="68.3">13</text>
<text x="214.6" y="68.3">20</text>
<text x="214.6" y="70.9">21</text>
<text x="137.7" y="77.2">1</text>
<text x="137.7" y="72.1">3</text>
<text x="145.3" y="74.7">2</text>
<text x="182.2" y="73.4">5</text>
<text x="182.2" y="75.9">6</text>
<text x="214.6" y="73.4">22</text>
<text x="214.6" y="75.9">23</text>
<text x="241.9" y="77.2">1</text>
<text x="181.6" y="81">54</text>
<text x="214.6" y="78.5">41</text>
<text x="214.6" y="81">42</text>
<text x="214.6" y="83.6">43</text>
<text x="241.9" y="82.3">3</text>
<text x="182.2" y="86.1">8</text>
<text x="182.2" y="88.6">9</text>
<text x="214.6" y="86.1">44</text>
<text x="214.6" y="88.6">45</text>
<text x="241.9" y="84.8">2</text>
<text x="241.9" y="87.4">4</text>
<text x="139.6" y="93.7">1</text>
<text x="146" y="93.7">3</text>
<text x="181.6" y="91.2">10</text>
<text x="181.6" y="93.7">11</text>
<text x="214.6" y="91.2">46</text>
<text x="214.6" y="93.7">49</text>
<text x="248.7" y="92.1" transform="rotate(-90 248.7 92.1)">5</text>
<text x="251.2" y="92.1" transform="rotate(-90 251.2 92.1)">6</text>
<text x="143.3" y="99.1" transform="rotate(-90 143.3 99.1)">2</text>
<text x="181.6" y="96.3">24</text>
<text x="181.6" y="98.8">25</text>
<text x="181.6" y="101.3">37</text>
<text x="214.6" y="96.3">50</text>
<text x="214.6" y="101.3">26</text>
<text x="238.7" y="98.8">1</text>
<text x="238.7" y="101.3">2</text>
<text x="181.6" y="103.9">38</text>
<text x="181.6" y="106.4">39</text>
<text x="214.6" y="103.9">27</text>
<text x="214.6" y="106.4">28</text>
<text x="238.7" y="103.9">3</text>
<text x="238.7" y="106.4">4</text>
<text x="181.6" y="109">40</text>
<text x="181.6" y="111.5">51</text>
<text x="214.6" y="109">55</text>
<text x="214.6" y="111.5">56</text>
<text x="181.6" y="114">52</text>
<text x="181.6" y="116.6">53</text>
<text x="182.2" y="119.1">2</text>
<text x="214.6" y="114">57</text>
<text x="214.6" y="116.6">58</text>
<text x="214.6" y="119.1">59</text>
<text x="246.3" y="114">1</text>
<text x="246.3" y="116.6">2</text>
<text x="246.3" y="119.1">3</text>
<text x="182.2" y="121.7">3</text>
<text x="182.2" y="124.2">4</text>
<text x="214.6" y="121.7">61</text>
<text x="214.6" y="124.2">62</text>
<text x="246.3" y="121.7">4</text>
<text x="181.6" y="129.3">30</text>
<text x="214.6" y="126.7">29</text>
<text x="214.6" y="129.3">33</text>
<text x="214.6" y="131.8">34</text>
<text x="214.6" y="134.4">35</text>
<text x="214.6" y="136.9">36</text>
<text x="250.1" y="135.6">1</text>
<text x="250.1" y="138.2">2</text>
<text x="250.1" y="140.7">3</text>
<text x="250.1" y="143.3">4</text>
<text x="34.2" y="145.8">1</text>
<text x="34.2" y="148.3">2</text>
<text x="199.1" y="144.8" transform="rotate(-90 199.1 144.8)">18</text>
<text x="201.7" y="144.8" transform="rotate(-90 201.7 144.8)">12</text>
<text x="34.2" y="150.9">3</text>
<text x="34.2" y="153.4">4</text>
<text x="34.2" y="156">5</text>
<text x="34.2" y="158.5">6</text>
</g>
<g font-size=".9" fill="#0f0f0f">
<text x="83.8" y="48.1">Power_led</text>
<text x="172.7" y="58.2">Nrst</text>
<text x="217.2" y="70.9">SPI_SCK</text>
<text x="217.2" y="68.4">SPI_NSS</text>
<text x="148.6" y="74.8">Sw_boot0</text>
<text x="166.4" y="74.8">Boot0</text>
<text x="177.8" y="73.5">HSE_IN</text>
<text x="217.2" y="76">SPI_MOSI</text>
<text x="217.2" y="73.5">SPI_MISO</text>
<text x="176.5" y="79.8">HSE_OUT</text>
<text x="175.3" y="88.7">ADC_IN2</text>
<text x="175.3" y="86.2">ADC_IN1</text>
<text x="218.4" y="88.7">USB_D+</text>
<text x="218.4" y="86.2">USB_D-</text>
<text x="175.3" y="93.8">ADC_IN4</text>
<text x="175.3" y="91.3">ADC_IN3</text>
<text x="218.4" y="93.8">SWD_CLK</text>
<text x="218.4" y="91.3">SWD_IO</text>
<text x="218.4" y="119.2">UART_RX</text>
<text x="218.4" y="116.7">UART_TX</text>
<text x="218.4" y="121.7">I2C_SCL</text>
<text x="218.4" y="124.3">I2C_SDA</text>
<text x="83.8" y="148.4">ADC_IN1</text>
<text x="83.8" y="151">ADC_IN2</text>
<text x="83.8" y="153.5">ADC_IN3</text>
<text x="83.8" y="156">ADC_IN4</text>
</g>
</svg>
